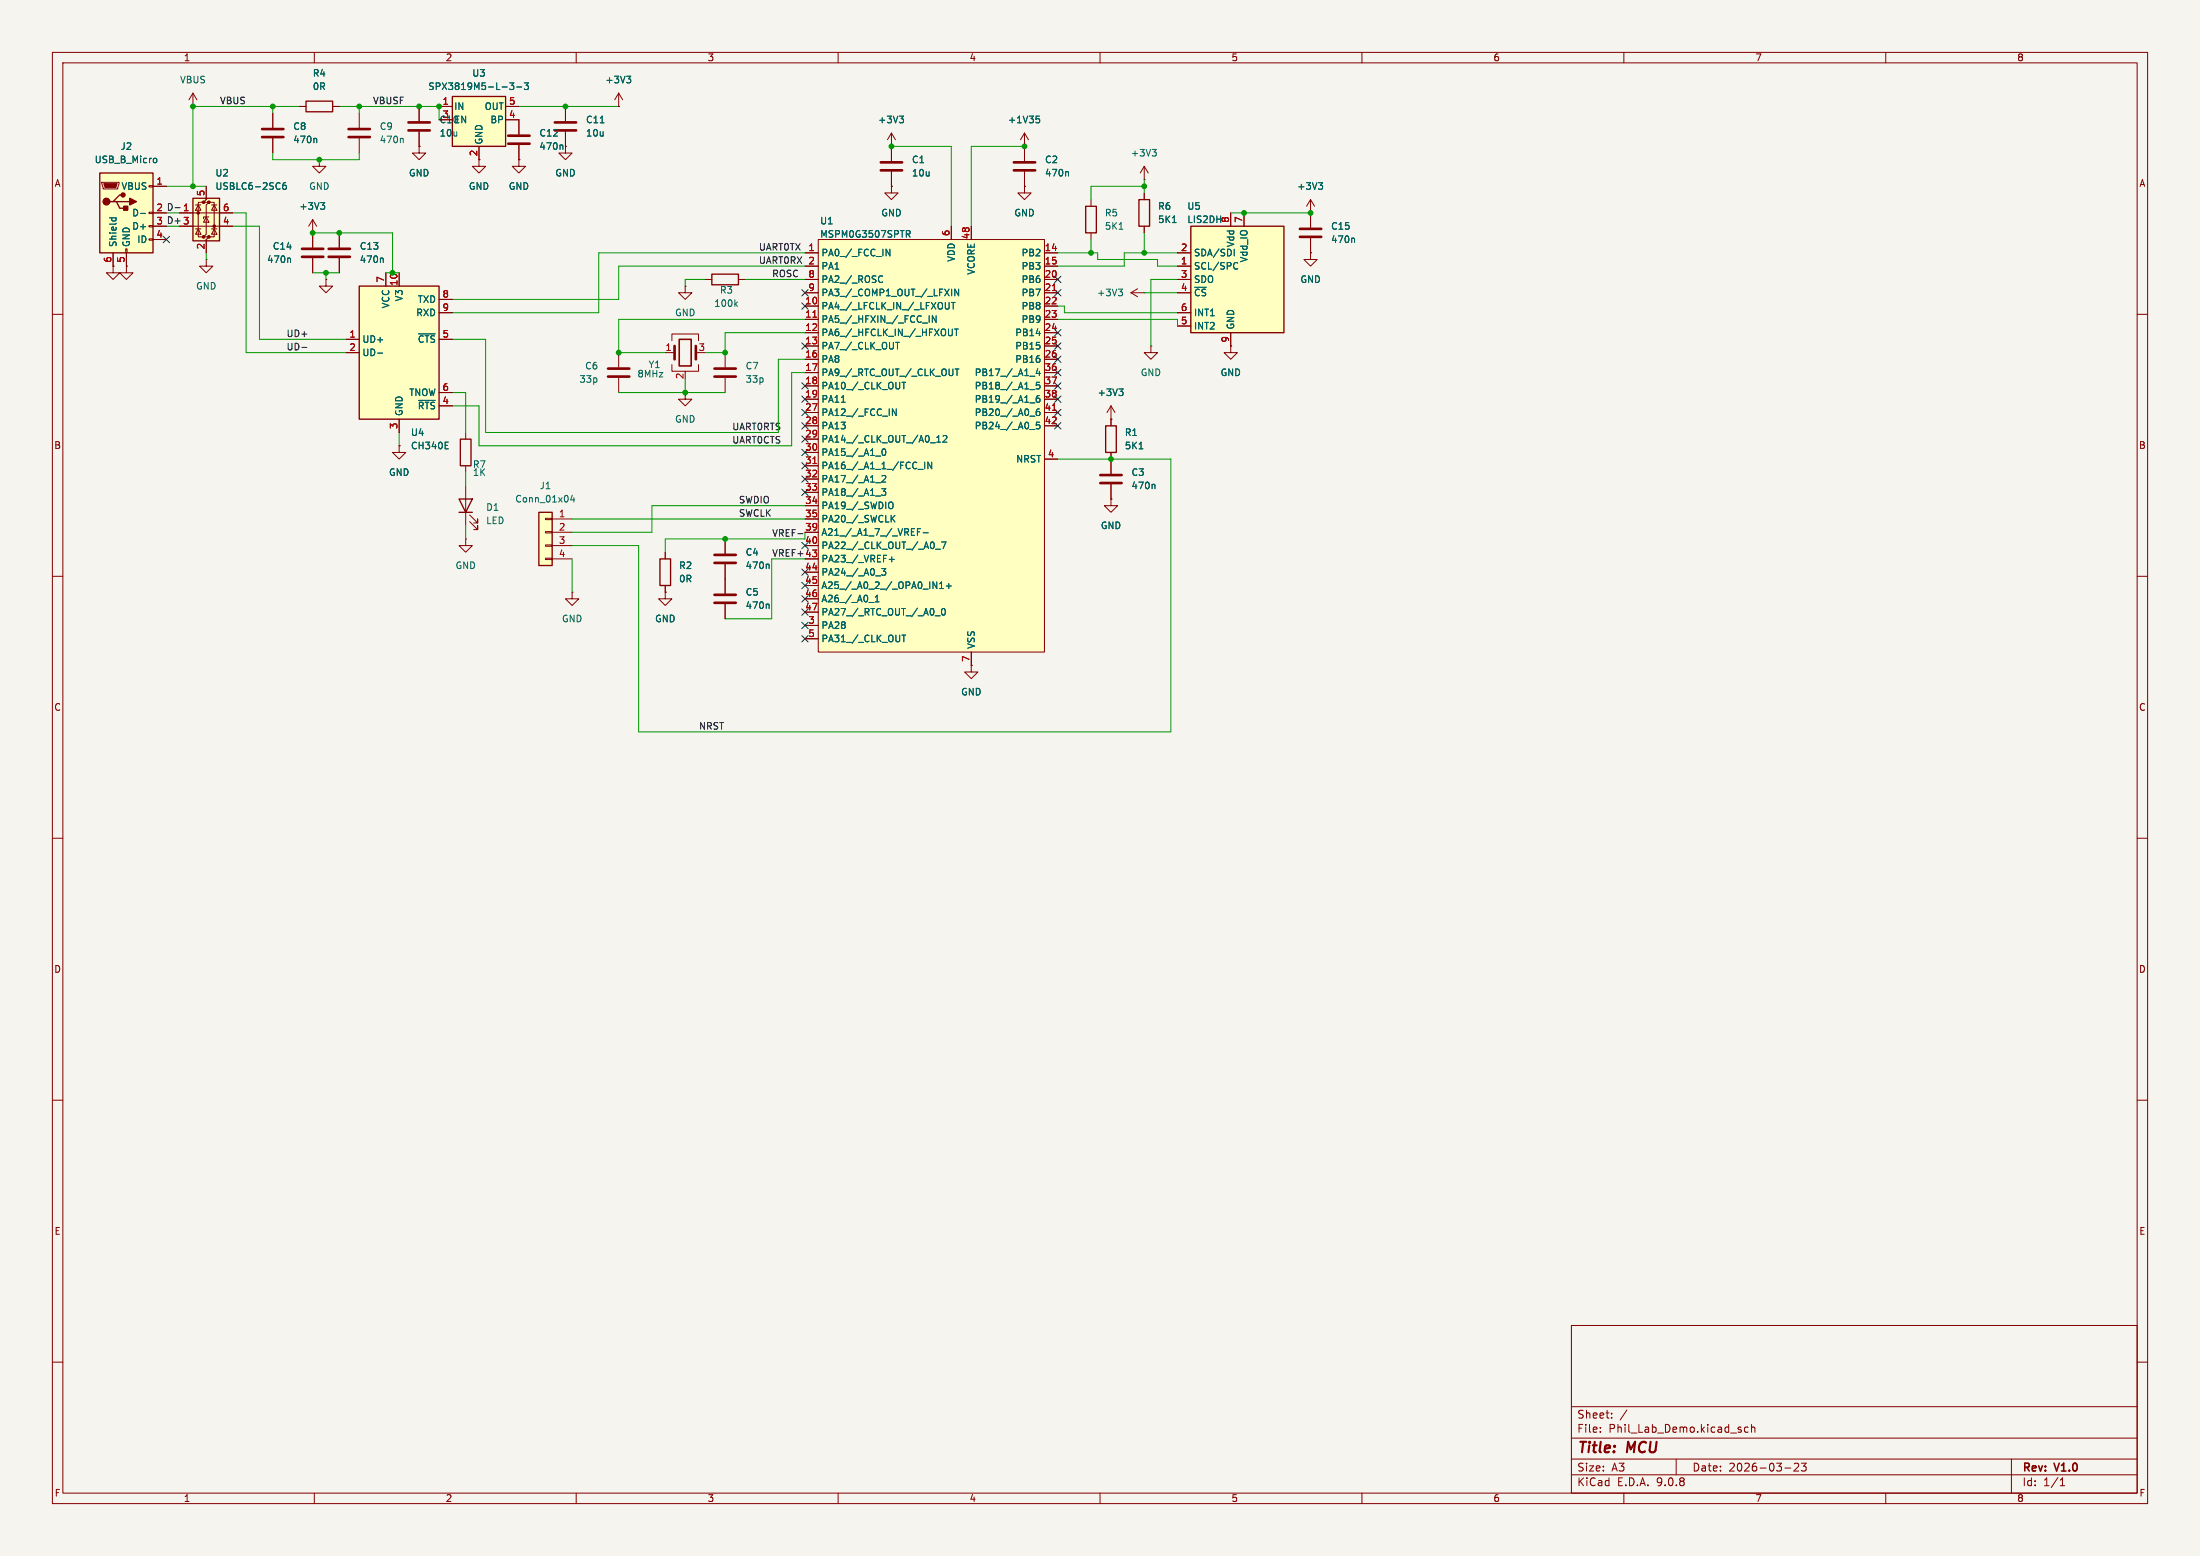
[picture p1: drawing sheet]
<svg xmlns="http://www.w3.org/2000/svg" width="420mm" height="297mm" viewBox="0 0 420 297" stroke-linecap="round" stroke-linejoin="round" font-family="sans-serif">
<path d="M0 0h420v297h-420z" fill="#f5f4ef" stroke="#f5f4ef" stroke-width=".19"/>
<g fill="none" stroke="#840000" stroke-width=".19">
<path d="M10 10h400v277h-400zM12 12h396v273h-396zM60 10v2M110 10v2M160 10v2M210 10v2M260 10v2M310 10v2M360 10v2M61 30.5v1.3h1.2l-1.2 1.2-1.3-1.2h1.3M61 30.5h.1M10 60h2"/>
<path d="M408 60h2M10 110h2M408 110h2M10 160h2M408 160h2M10 210h2M408 210h2M300 253h108v32h-108zM10 260h2M300 278.5h108M300 274.5h108M300 268.5h108"/>
<path d="M305.5 273.2v.2M305.5 272.5v.1M307.7 270.5v.2M307.7 269.8v.1M310.6 269.1l-1.3 1.9M320 278.5v3M332.4 273v.3M333.7 272.5l-.4-.1-.3 .3 .2 .6h.5M334.4 272.5l.2-.1 .3 .1 .1 .9M334.4 271.9v1.5M342.5 279.4l.6-.1 .2 .1 .1 .3-1 1.1h1M343.9 279.3h.9l-.5 .6 .4 .1v.6l-.2 .2-.6-.2"/>
<path d="M384 278.5v6.5M408 260h2M60 285v2M110 285v2M160 285v2M210 285v2M260 285v2M300 281.5h108M310 285v2M340.7 280.2h1.2M360 285v2M393.3 283.6h.9"/>
<path d="M393.3 282.5l.4-.4v1.5"/>
</g>
<path d="M36.8 37.8h5.1v8.2h-5.1z" fill="#ffffc2"/>
<g fill="#840000" stroke="#840000" stroke-width=".19">
<circle cx="37.8" cy="40.6" r=".25"/>
<circle cx="38.9" cy="38.6" r=".25"/>
<circle cx="38.9" cy="45.2" r=".25"/>
<circle cx="39.9" cy="38.6" r=".25"/>
<circle cx="39.9" cy="45.2" r=".25"/>
<circle cx="40.9" cy="43.2" r=".25"/>
</g>
<g fill="none" stroke="#840000" stroke-width=".19">
<path d="M37.3 39.1h1.1M37.8 39.1l.6 1h-1.1zM38.9 38.6h-1.1v6.6h1.1M39.4 35.6v2.5l-.5 .5h1l-.5 .5v5.6l-.5 .5h1l-.5 .5v2.6M39.9 38.6h1v6.6h-1M40.4 39.1h1M40.9 39.1l.5 1h-1zM68.6 21.6v2.8M68.6 26.4v2.8M195.6 35.6v1.2h1.2l-1.2 1.3-1.3-1.3h1.3M195.6 35.6h.1M195.6 27.9h.1"/>
<path d="M195.6 25.4l-.8 1.3M195.6 25.4l.7 1.3M195.6 25.4v5.3M195.6 32.8v2.8M208.3 38.1v1.3M218.4 34.3h.1M218.4 31.8l-.7 1.2M218.4 31.8l.8 1.2M218.4 31.8v2.5M34.3 40.6h10.1M34.3 43.2h10.1M37.3 43.7h1.1"/>
<path d="M37.8 43.7l.6 1h-1.1zM39.4 41.4l.5 1h-1zM39.4 49.5v1.3h1.2l-1.2 1.3-1.3-1.3h1.3M39.4 49.5h.1M39.9 41.4h-1v.4M40.4 43.7h1M40.9 43.7l.5 1h-1zM59.7 44.5h.1M59.7 41.9v5.3M59.7 49.3v2.8M59.7 41.9l-.8 1.3M59.7 41.9l.8 1.3"/>
<path d="M62.2 53.3v1.3h1.3l-1.3 1.3-1.2-1.3h1.2M62.2 53.3h.1M64.8 44.5v2.7M64.8 49.3v2.8M130.8 54.6v1.3h1.3l-1.3 1.3-1.3-1.3h1.3M130.8 54.6h.1M134.6 53.3h1.3M141 53.3h1.2M208.3 44.5v1.2M118.1 67.3v2.8M118.1 72.1v2.8M130.8 74.9v1.3h1.3l-1.3 1.3-1.3-1.3h1.3"/>
<path d="M130.8 74.9h.1M138.4 67.3v2.8M138.4 72.1v2.8M212.1 87.6v2.8M212.1 92.5v2.8M109.2 113v1.3h1.3l-1.3 1.3-1.3-1.3h1.3M109.2 113h.1M127 113v1.3h1.3l-1.3 1.3-1.3-1.3h1.3M127 113h.1M185.4 127v1.3h1.3l-1.3 1.2-1.3-1.2h1.3M185.4 127h.1"/>
</g>
<path d="M36.8 37.8h5.1v8.2h-5.1zM207.3 39.4h2v5.1h-2zM135.9 52.3h5.1v2.1h-5.1z" fill="none" stroke="#840000" stroke-width=".25"/>
<g fill="none" stroke="#006464" stroke-width=".19">
<path d="M54.6 34.9h-.4a.86 .86 0 0 0 0 1.2l.4-.1 .1-.4-.3-.2h-.3l-.1 .2M61.2 38.7h.8l-.4 .5M61.7 39.2l.3 .2v.3l-.3 .2M76.8 26.4l.2 .2v.6M197.8 22.2h.6M197.9 22.7h.3l.3 .2-.1 .4-.5 .1M203.8 32.8l.2 .1v.7M220 28.5h.7l-.4 .5M220.5 29l.2 .2v.3l-.2 .3M55.3 49.3l.2 .1v.7M73 49.3l.2 .1v.7M140.4 58l.4 .5"/>
<path d="M140.8 57.6l-.5 .5M213.7 43.8h.7M220.3 92.4l.2 .2v.7"/>
</g>
<g fill="none" stroke="#840000" stroke-width=".51">
<path d="M66.5 26.2h4.1M66.5 24.6h4.1M193.5 31h4.1M193.5 32.5h4.1M57.7 49h4M57.7 47.5h4M62.7 49h4.1M62.7 47.5h4.1M116.1 70.4h4M116.1 71.9h4M136.4 70.4h4.1M136.4 71.9h4.1"/>
<path d="M210.1 90.7h4M210.1 92.2h4"/>
</g>
<path d="M102.9 97.8h2.5v10.2h-2.5z" fill="#ffffc2"/>
<path d="M87.6 95.3h2.6l-1.3 2.5zM87.6 97.8h2.6M102.9 97.8h2.5v10.2h-2.5zM126 106.7h2v5.1h-2z" fill="none" stroke="#840000" stroke-width=".25"/>
<g fill="none" stroke="#840000" stroke-width=".19">
<path d="M91.4 30.5v1.3h1.3l-1.3 1.2-1.2-1.2h1.2M170.2 35.6v1.2h1.2l-1.2 1.3-1.3-1.3h1.3M170.2 35.6h.1M170.2 27.9v2.8M170.2 32.8v2.8M21.6 50.8v1.3h1.3l-1.3 1.2-1.3-1.2h1.3M21.6 50.8h.1M250.2 48.3v1.2h1.3l-1.3 1.3-1.3-1.3h1.3M250.2 48.3h.1M127 67.3h1.8M128.3 65v-1.2h5v1.2M128.3 69.6v1.3h5v-1.3"/>
<path d="M130.8 70.9v.2M76.2 85.1v1.3h1.3l-1.3 1.2-1.3-1.2h1.3M76.2 85.1h.1M88.9 92.7v7.6M89.7 99.6l1.5 1.5v-.8v.8h-.8M89.7 98.3l1.5 1.5v-.7v.7h-.8M104.1 98.9h1.3v.3h-1.3zM105.4 99.1h3.8M88.9 102.9v1.2h1.3l-1.3 1.3-1.3-1.3h1.3M88.9 102.9h.1M104.1 101.5h1.3v.2h-1.3zM104.1 104h1.3v.3h-1.3z"/>
<path d="M104.1 106.6h1.3v.2h-1.3zM105.4 101.6h3.8M105.4 104.1h3.8M105.4 106.7h3.8M127 105.4v1.3M127 111.8v1.2"/>
</g>
<path d="M109.3 94.5l-.4 .9h.8M109.6 95v.8" fill="none" stroke="#006464" stroke-width=".19"/>
<path d="M168.1 31h4.1M168.1 32.5h4.1M128.8 66v2.6M132.8 66v2.6" fill="none" stroke="#840000" stroke-width=".51"/>
<path d="M129.7 64.8h2.3v5.1h-2.3z" fill="none" stroke="#840000" stroke-width=".3"/>
<path d="M68.6 54.6h15.2v25.4h-15.2z" fill="#ffffc2"/>
<path d="M58.4 19.3h5.1v2h-5.1zM68.6 54.6h15.2v25.4h-15.2zM87.9 83.8h2v5.1h-2z" fill="none" stroke="#840000" stroke-width=".25"/>
<g fill="none" stroke="#840000" stroke-width=".19">
<path d="M36.8 17.8l-.7 1.3M36.8 17.8l.8 1.3M36.8 17.8v2.5M36.8 20.3h.1M52.1 21.6v2.8M52.1 26.4v2.8M57.1 20.3h1.3M63.5 20.3h1.3M80 27.9v1.3h1.3l-1.3 1.3-1.3-1.3h1.3M80 27.9h.1M80 20.3v2.8M80 25.1v2.8"/>
<path d="M99.1 30.5v1.3h1.2l-1.2 1.2-1.3-1.2h1.3M99.1 30.5h.1M107.9 27.9v1.3h1.3l-1.3 1.3-1.2-1.3h1.2M107.9 27.9h.1M73.7 52.1v2.5M76.2 52.1v2.5M83.8 57.2h2.6M83.8 59.7h2.6M66 64.8h2.6M66 67.3h2.6M83.8 64.8h2.6M83.8 74.9h2.6"/>
<path d="M83.8 77.5h2.6M76.2 80v2.6M88.9 82.6v1.2M88.9 88.9v1.3"/>
</g>
<path d="M60.3 26.4l.2 .2v.6M72.1 67.4h1M79.9 63.7h3.2M79.9 76.4h3.2M85 85.7h.6M85 84.4h.6" fill="none" stroke="#006464" stroke-width=".19"/>
<path d="M50 26.2h4.1M50 24.6h4.1M78 23.4h4M78 24.9h4" fill="none" stroke="#840000" stroke-width=".51"/>
<path d="M86.4 18.4h10.1v9.5h-10.1z" fill="#ffffc2"/>
<path d="M86.4 18.4h10.1v9.5h-10.1z" fill="none" stroke="#840000" stroke-width=".25"/>
<path d="M118.1 17.8l-.8 1.3M118.1 17.8l.8 1.3M118.1 17.8v2.5M83.8 20.3h2.6M91.4 27.9v2.6M96.5 20.3h2.6M96.5 22.9h2.6M118.1 20.3h.1" fill="none" stroke="#840000" stroke-width=".19"/>
<path d="M97.3 15.8h.8l-.4 .5 .3 .1v.6l-.1 .1-.6-.1M98.6 16.6h1M100.1 15.8h.8l-.4 .5 .3 .1v.6l-.2 .1-.5-.1M119.6 14.5h.8l-.4 .5M120.2 15l.2 .3v.3l-.2 .2" fill="none" stroke="#006464" stroke-width=".19"/>
<path d="M19 33h10.2v15.3h-10.2z" fill="#ffffc2"/>
<path d="M19 33h10.2v15.3h-10.2zM21.6 38.5h.6l.7 1.3h1.2M22.2 38.5h2.6M23.5 37.2h-.6l-1.3 1.3h-.6" fill="none" stroke="#840000" stroke-width=".25"/>
<g fill="none" stroke="#840000" stroke-width=".19">
<path d="M19.4 34.8h3.3v.3l-.2 1h-2.8zM28.4 35.4h.8v.3h-.8zM29.2 35.6h2.5M99.1 22.9v2.8M99.1 27.7v2.8M107.9 20.3v2.8M107.9 25.1v2.8M21.6 48.3v2.5M24 47.5h.3v.8h-.3zM24.1 50.8v1.3h1.3l-1.3 1.2-1.2-1.2h1.2M24.1 50.8h.1M24.1 48.3v2.5"/>
<path d="M28.4 40.5h.8v.3h-.8zM28.4 43.1h.8v.2h-.8zM28.4 45.6h.8v.2h-.8zM29.2 43.2h2.5M29.2 45.7h2.5M219.7 66v1.3h1.3l-1.3 1.3-1.3-1.3h1.3M219.7 66h.1M234.9 66v1.3h1.3l-1.3 1.3-1.2-1.3h1.2M234.9 66h.1M138.4 102.9v2.8M138.4 107.7v5.6M138.4 115.3v2.8"/>
</g>
<path d="M19.8 35.1h2.6l-.3 .7h-2z" fill="#840000" stroke="#840000" stroke-width=".19"/>
<g fill="#840000" stroke="#840000" stroke-width=".25">
<path d="M23.6 39.4h.8v.7h-.8z"/>
<path d="M24.8 37.8l1.2 .7-1.2 .6z"/>
<circle cx="20.3" cy="38.5" r=".63"/>
<circle cx="23.5" cy="37.2" r=".38"/>
</g>
<path d="M29.5 30.2l.3 .1 .1 .2v.4l-.4 .2M107.3 27.7l.2 .2v.6M114.6 23.4h.7M20.9 41.6h1.3M21.4 41.6l-.1 .3M22.1 41.6l.1 .3M26.8 40.7h1M146.6 115.3l.2 .2v.6M146.6 107.7l.2 .2v.6" fill="none" stroke="#006464" stroke-width=".19"/>
<path d="M97 27.4h4.1M97 25.9h4.1M105.9 23.4h4.1M105.9 24.9h4.1M136.4 115.1h4.1M136.4 113.5h4.1M136.4 107.4h4.1M136.4 105.9h4.1" fill="none" stroke="#840000" stroke-width=".51"/>
<path d="M227.3 43.2h17.8v20.3h-17.8z" fill="#ffffc2"/>
<path d="M217.4 38.1h2.1v5.1h-2.1zM227.3 43.2h17.8v20.3h-17.8zM211.1 81.3h2v5.1h-2z" fill="none" stroke="#840000" stroke-width=".25"/>
<g fill="none" stroke="#840000" stroke-width=".19">
<path d="M170.2 27.9h.1M170.2 25.4l-.8 1.3M170.2 25.4l.7 1.3M170.2 25.4v2.5M218.4 36.8v1.3M250.2 38.1v5.3M250.2 38.1l-.8 1.3M250.2 38.1l.8 1.3M215.9 55.9h2.5M215.9 55.9l1.3 .7M217.2 55.1l-1.3 .8M218.4 55.9h.1"/>
<path d="M218.4 43.2v1.3M224.8 48.3h2.5M224.8 50.8h2.5M224.8 53.3h2.5M224.8 55.9h2.5M224.8 59.7h2.5M234.9 40.6v2.6M237.5 40.6v2.6M250.2 40.6h.1M250.2 45.5v2.8M212.1 77.5v3.8M212.1 77.5l-.8 1.2"/>
<path d="M212.1 77.5l.8 1.2M224.8 62.2h2.5M234.9 63.5v2.5M212.1 80h.1M212.1 86.4v1.2"/>
</g>
<g fill="none" stroke="#006464" stroke-width=".19">
<path d="M171.7 22.2h.8l-.4 .5M172.2 22.7l.3 .2v.3l-.3 .2M251.7 34.9h.8l-.4 .5M252.2 35.4l.3 .2v.3l-.3 .2M213.5 55.2h.8l-.4 .5M214 55.7l.3 .2v.3l-.3 .3M223.8 42.5h.7M235.6 47.6v1.2M235.9 50.1l.4 .1M236.3 51.3l-.4 .1M258.4 45.5l.2 .1v.7M213.6 74.2h.8l-.4 .5"/>
<path d="M214.1 74.7l.3 .3v.3l-.3 .2M217.5 85.7h.7"/>
</g>
<path d="M248.2 43.7h4M248.2 45.2h4" fill="none" stroke="#840000" stroke-width=".51"/>
<path d="M156.2 45.7h43.2v78.8h-43.2z" fill="#ffffc2"/>
<g fill="none" stroke="#840000" stroke-width=".19">
<path d="M29.2 35.6h2.5M39.4 35.6v2.5M52.1 21.6v2.8M52.1 26.4v2.8M57.1 20.3h1.3M63.5 20.3h1.3M80 27.9h.1M80 20.3v2.8M80 25.1v2.8M83.8 20.3h2.6M91.4 27.9v2.6M96.5 20.3h2.6"/>
<path d="M96.5 22.9h2.6v2.8M99.1 30.5h.1M99.1 27.7v2.8M107.9 27.9h.1M107.9 20.3v2.8M107.9 25.1v2.8M118.1 20.3h.1M170.2 35.6h.1M170.2 27.9h.1M170.2 27.9v2.8M170.2 32.8v2.8M195.6 35.6h.1"/>
<path d="M195.6 27.9h.1M195.6 27.9v2.8M195.6 32.8v2.8M218.4 36.8v1.3M21.6 50.8h.1M21.6 48.3v2.5M24.1 50.8h.1M24.1 48.3v2.5M29.2 43.2h2.5M29.2 45.7h2.5M34.3 40.6h2.5M34.3 43.2h2.5"/>
<path d="M39.4 45.7v2.6M41.9 40.6h2.5M41.9 43.2h2.5M59.7 44.5h.1M59.7 44.5v2.7M59.7 49.3v2.8M64.8 44.5v2.7M64.8 49.3v2.8M73.7 52.1v2.5M76.2 52.1v2.5M83.8 57.2h2.6M83.8 59.7h2.6"/>
<path d="M153.7 48.3h2.5M153.7 50.8h2.5M153.7 53.3h2.5M153.7 55.9h2.5M153.7 58.4h2.5M156.2 45.7h43.2v78.8h-43.2zM181.6 43.2v2.5M185.4 43.2v2.5M199.4 48.3h2.5M199.4 50.8h2.5M199.4 53.3h2.5M199.4 55.9h2.5"/>
<path d="M199.4 58.4h2.5M218.4 43.2v1.3M224.8 48.3h2.5M224.8 50.8h2.5M224.8 53.3h2.5M224.8 55.9h2.5M224.8 59.7h2.5M234.9 40.6v2.6M237.5 40.6v2.6M250.2 48.3h.1M250.2 40.6h.1M250.2 40.6v2.8"/>
<path d="M250.2 45.5v2.8M66 64.8h2.6M66 67.3h2.6M83.8 64.8h2.6M83.8 74.9h2.6M83.8 77.5h2.6M153.7 61h2.5M153.7 63.5h2.5M153.7 66h2.5M153.7 68.6h2.5M153.7 71.1h2.5M153.7 73.7h2.5"/>
<path d="M153.7 76.2h2.5M153.7 78.7h2.5M199.4 61h2.5M199.4 63.5h2.5M199.4 66h2.5M199.4 68.6h2.5M199.4 71.1h2.5M199.4 73.7h2.5M199.4 76.2h2.5M199.4 78.7h2.5M224.8 62.2h2.5M234.9 66h.1"/>
<path d="M234.9 63.5v2.5M76.2 85.1h.1M76.2 80v2.6M153.7 81.3h2.5M153.7 83.8h2.5M153.7 86.4h2.5M153.7 88.9h2.5M153.7 91.4h2.5M153.7 94h2.5M153.7 96.5h2.5M153.7 99.1h2.5M199.4 81.3h2.5"/>
<path d="M199.4 87.6h2.5M212.1 95.3v1.2h1.3l-1.3 1.3-1.3-1.3h1.3M212.1 95.3h.1M212.1 80h.1M212.1 80v1.3M212.1 86.4v4M212.1 92.5v2.8M127 113h.1M127 105.4v1.3M127 111.8v1.2M138.4 102.9v2.8M138.4 107.7v5.6"/>
<path d="M138.4 115.3v2.8M153.7 101.6h2.5M153.7 104.1h2.5M153.7 106.7h2.5M153.7 109.2h2.5M153.7 111.8h2.5M153.7 114.3h2.5M153.7 116.8h2.5M153.7 119.4h2.5M153.7 121.9h2.5M185.4 127h.1M185.4 124.5v2.5"/>
</g>
<g fill="none" stroke="#006464" stroke-width=".19">
<path d="M97.3 15.8h.8l-.4 .5 .3 .1v.6l-.1 .1-.6-.1M98.6 16.6h1M100.1 15.8h.8l-.4 .5 .3 .1v.6l-.2 .1-.5-.1M119.6 14.5h.8l-.4 .5M120.2 15l.2 .3v.3l-.2 .2M29.5 30.2l.3 .1 .1 .2v.4l-.4 .2M54.6 34.9h-.4a.86 .86 0 0 0 0 1.2l.4-.1 .1-.4-.3-.2h-.3l-.1 .2M60.3 26.4l.2 .2v.6M61.2 38.7h.8l-.4 .5M61.7 39.2l.3 .2v.3l-.3 .2M107.3 27.7l.2 .2v.6M114.6 23.4h.7"/>
<path d="M171.7 22.2h.8l-.4 .5M172.2 22.7l.3 .2v.3l-.3 .2M197.8 22.2h.6M197.9 22.7h.3l.3 .2-.1 .4-.5 .1M203.8 32.8l.2 .1v.7M251.7 34.9h.8l-.4 .5M252.2 35.4l.3 .2v.3l-.3 .2M20.9 41.6h1.3M21.4 41.6l-.1 .3M22.1 41.6l.1 .3M26.8 40.7h1M55.3 49.3l.2 .1v.7"/>
<path d="M73 49.3l.2 .1v.7M168.1 52.6l.4 .2M168.5 53.8l-.4 .1M169.2 47.6l.7 1.2v-1.2M173 44h.5l.3 .3-.2 .3-.6 .1M173.3 44.7l.5 .6M181.2 57.7v1.1l-.1 .1-.4 .1M181.6 57.7h.7M181.7 55.2v1.3M182 57.7v1.3M183 55.2v1.3l-.7-1.3v1.3M223.8 42.5h.7"/>
<path d="M235.6 47.6v1.2M235.9 50.1l.4 .1M236.3 51.3l-.4 .1M258.4 45.5l.2 .1v.7M72.1 67.4h1M79.9 63.7h3.2M79.9 76.4h3.2M160.6 76.8h.8M170.4 78l.7 1.3v-1.3M171 65.3h.7M171.3 65.3v1.3M172.2 73h.7"/>
<path d="M172.5 73v1.2M177.4 60.3v1.2M178.7 60.3v1.2l-.7-1.2v1.2M181.8 62.8v1l-.1 .2-.4 .1M182.2 62.8h.7M182.3 70.4h.8M182.6 62.8v1.3M182.7 70.4v1.3M196.6 71.8h1M196.6 74.4h1M196.6 76.9h1M196.6 79.4h1"/>
<path d="M198.1 70.4l-.3 .9h.8M198.4 75.5l-.3 .1a.86 .86 0 0 0 0 1.2l.4-.1v-.5l-.2-.2-.4 .1-.1 .1M198.4 78l-.3 .1a.86 .86 0 0 0 0 1.2l.4-.1v-.4l-.2-.3-.4 .1-.1 .2M198.4 70.9v.8M198.5 73h-.6l-.1 .6 .2-.1h.4l.1 .2v.4l-.2 .1-.5-.1M213.6 74.2h.8l-.4 .5M214.1 74.7l.3 .3v.3l-.3 .2M85 84.4h.6M85 85.7h.6M168.3 93.3h.8l-.4 .5 .3 .1v.5l-.1 .2-.6-.2M168.4 90.9l.5-.2 .2 .4-.8 .9h.8M168.6 85.7h.1a.68 .68 0 0 1 .4 .6 .68 .68 0 0 1-.4 .6 .84 .84 0 0 1-.1-1.2z"/>
<path d="M169.9 95.8a.43 .43 0 0 1 .6 .5v.4a.43 .43 0 0 1-.6 .4M170.3 98.9l.5 .7M170.8 98.4l-.7 .7M175.3 89.6h.9M176.5 88.2v1.3M177.9 88.2v1.3l-.8-1.3v1.3M178.8 84.4h.8M178.8 83.5l.4-.4v1.3M180 83.3l.5-.2 .3 .4-.8 .9h.8M196.6 82h1M198.5 80.6h-.6l-.1 .6 .2-.1h.4l.1 .2v.4l-.2 .2-.5-.2M217.5 85.7h.7"/>
<path d="M220.3 92.4l.2 .2v.7M146.6 115.3l.2 .2v.6M146.6 107.7l.2 .2v.6M165.9 115h1M167.1 114.9h.7M167.1 114l.4-.4v1.3M168.3 108.5h.8l-.4 .5 .3 .1v.6l-.1 .1-.6-.1M169.8 106.8h.9M170.2 106.3v1M175.1 101.5h.5M175.7 100.9h-.6v1.3M176.2 101.7h1"/>
<path d="M178.5 117.5h1M178.6 104.8h1M179.4 112.3h.7M179.4 111.4l.3-.3v1.2M179.7 103.4h.9l-.6 1.3M179.9 116.3l.1-.2a.68 .68 0 0 1 .5 .7 .68 .68 0 0 1-.5 .6l-.3-.5zM180.6 111.9h1M181.1 111.4v.9M172.2 121.2h.7M172.5 121.2v1.3"/>
</g>
<path d="M200.9 55.5h.7M155.2 60.5h.7M200.9 78.3h.7M155.2 88.5h.7" fill="none" stroke="#a90000" stroke-width=".19"/>
<path d="M57.6 66.3h1M152.3 101.9h1" fill="none" stroke="#0f0f0f" stroke-width=".19"/>
<g fill="none" stroke="#009600" stroke-width=".19">
<path d="M31.7 35.6h7.7M52.1 29.2v1.3h16.5v-1.3M52.1 20.3v1.3M57.1 20.3h-20.3v15.3M64.8 20.3h19v2.6M68.6 20.3v1.3M99.1 20.3h19M170.2 27.9h11.4v15.3M195.6 27.9h-10.2v15.3M218.4 35.6h-10.1v2.5M218.4 34.3v2.5M39.4 48.3v1.2"/>
<path d="M44.4 40.6h2.6v26.7h19M44.4 43.2h5.1v21.6h16.5M59.7 44.5h15.2v7.6M59.7 52.1h5.1M62.2 52.1v1.2M73.7 52.1h2.5M134.6 53.3h-3.8v1.3M142.2 53.3h11.5M153.7 48.3h-39.4v11.4h-27.9M153.7 50.8h-35.6v6.4h-31.7M201.9 48.3h7.6v1.2h11.5v1.3h3.8M201.9 58.4h1.3v1.3h21.6"/>
<path d="M208.3 45.7v2.6M218.4 44.5v3.8M218.4 55.9h6.4M224.8 48.3h-10.2v2.5h-12.7M224.8 53.3h-5.1v12.7M234.9 40.6h15.3M86.4 74.9h2.5v7.7M86.4 64.8h6.3v17.8h55.9v-14h5.1M118.1 74.9h20.3M130.8 72.4v2.5M153.7 71.1h-2.6v14h-59.7v-7.6h-5M153.7 61h-35.6v6.3h8.9"/>
<path d="M153.7 63.5h-15.3v3.8h-3.8M201.9 61h22.9v1.2M76.2 82.6v2.5M88.9 90.2v2.5M109.2 99.1h44.5M153.7 96.5h-29.2v5.1h-15.3M201.9 87.6h21.6v52.1h-101.6v-35.6h-12.7M88.9 100.3v2.6M109.2 106.7v6.3M153.7 101.6v1.3h-26.7v2.5M153.7 106.7h-6.4v11.4h-8.9"/>
</g>
<g fill="none" stroke="#000084" stroke-width=".19">
<path d="M31.1 45.1l1.3 1.2M32.4 45.1l-1.3 1.2M153.1 55.3l1.2 1.2M153.1 57.8l1.2 1.2M154.3 55.3l-1.2 1.2M154.3 57.8l-1.2 1.2M201.3 55.3l1.2 1.2M201.3 52.7l1.2 1.2M202.5 55.3l-1.2 1.2M202.5 52.7l-1.2 1.2M153.1 65.4l1.2 1.2M153.1 75.6l1.2 1.2"/>
<path d="M153.1 78.1l1.2 1.2M153.1 73.1l1.2 1.2M154.3 65.4l-1.2 1.2M154.3 75.6l-1.2 1.2M154.3 78.1l-1.2 1.2M154.3 73.1l-1.2 1.2M201.3 70.5l1.2 1.2M201.3 68l1.2 1.2M201.3 65.4l1.2 1.2M201.3 62.9l1.2 1.2M201.3 73.1l1.2 1.2M201.3 78.1l1.2 1.2"/>
<path d="M201.3 75.6l1.2 1.2M202.5 70.5l-1.2 1.2M202.5 68l-1.2 1.2M202.5 65.4l-1.2 1.2M202.5 62.9l-1.2 1.2M202.5 73.1l-1.2 1.2M202.5 78.1l-1.2 1.2M202.5 75.6l-1.2 1.2M153.1 80.7l1.2 1.2M153.1 93.4l1.2 1.2M153.1 90.8l1.2 1.2M153.1 88.3l1.2 1.2"/>
<path d="M153.1 85.8l1.2 1.2M153.1 83.2l1.2 1.2M154.3 80.7l-1.2 1.2M154.3 93.4l-1.2 1.2M154.3 90.8l-1.2 1.2M154.3 88.3l-1.2 1.2M154.3 85.8l-1.2 1.2M154.3 83.2l-1.2 1.2M201.3 80.7l1.2 1.2M202.5 80.7l-1.2 1.2M153.1 103.5l1.2 1.2M153.1 118.8l1.2 1.2"/>
<path d="M153.1 116.2l1.2 1.2M153.1 113.7l1.2 1.2M153.1 111.2l1.2 1.2M153.1 108.6l1.2 1.2M154.3 118.8l-1.2 1.2M154.3 116.2l-1.2 1.2M154.3 111.2l-1.2 1.2M154.3 103.5l-1.2 1.2M154.3 113.7l-1.2 1.2M154.3 108.6l-1.2 1.2M153.1 121.3l1.2 1.2M154.3 121.3l-1.2 1.2"/>
</g>
<g fill="#009600" stroke="#009600" stroke-width=".19">
<circle cx="80" cy="20.3" r=".46"/>
<circle cx="68.6" cy="20.3" r=".46"/>
<circle cx="61" cy="30.5" r=".46"/>
<circle cx="59.7" cy="44.5" r=".46"/>
<circle cx="64.8" cy="44.5" r=".46"/>
<circle cx="52.1" cy="20.3" r=".46"/>
<circle cx="74.9" cy="52.1" r=".46"/>
<circle cx="62.2" cy="52.1" r=".46"/>
<circle cx="118.1" cy="67.3" r=".46"/>
<circle cx="83.8" cy="20.3" r=".46"/>
<circle cx="107.9" cy="20.3" r=".46"/>
<circle cx="36.8" cy="20.3" r=".46"/>
<circle cx="36.8" cy="35.6" r=".46"/>
<circle cx="138.4" cy="102.9" r=".46"/>
<circle cx="218.4" cy="48.3" r=".46"/>
<circle cx="218.4" cy="35.6" r=".46"/>
<circle cx="250.2" cy="40.6" r=".46"/>
<circle cx="237.5" cy="40.6" r=".46"/>
<circle cx="130.8" cy="74.9" r=".46"/>
<circle cx="138.4" cy="67.3" r=".46"/>
<circle cx="212.1" cy="87.6" r=".46"/>
<circle cx="195.6" cy="27.9" r=".46"/>
<circle cx="208.3" cy="48.3" r=".46"/>
<circle cx="170.2" cy="27.9" r=".46"/>
</g>
<g font-size="2.8" fill="#840000">
<text x="301" y="277.9">Title:</text>
<text x="310.6" y="277.9">MCU</text>
</g>
<g font-size="2.1" fill="#840000">
<text x="301" y="273.7">File:</text>
<text x="301" y="271">Sheet:</text>
<text x="307.1" y="273.7">Phil_Lab_Demo.kicad_sch</text>
<text x="301" y="281.1">Size:</text>
<text x="307.6" y="281.1">A3</text>
<text x="323" y="281.1">Date:</text>
<text x="330" y="281.1">2026-03-23</text>
<text x="386" y="281.3">Rev:</text>
<text x="392.4" y="281.3">V1.0</text>
<text x="301" y="283.9">KiCad</text>
<text x="308.7" y="283.9">E.D.A.</text>
<text x="316.3" y="283.9">9.0.8</text>
<text x="386" y="283.9">Id:</text>
<text x="390.1" y="283.9">1/1</text>
</g>
<g font-size="1.8" fill="#840000">
<text x="35" y="11.9">1</text>
<text x="85" y="11.9">2</text>
<text x="135" y="11.9">3</text>
<text x="185" y="11.9">4</text>
<text x="235" y="11.9">5</text>
<text x="285" y="11.9">6</text>
<text x="335" y="11.9">7</text>
<text x="385" y="11.9">8</text>
<text x="10.3" y="35.9">A</text>
<text x="408.3" y="35.9">A</text>
<text x="29.8" y="40.4">2 D- 1</text>
<text x="10.3" y="85.9">B</text>
<text x="408.2" y="85.9">B</text>
<text x="10.3" y="135.9">C</text>
<text x="408.2" y="135.9">C</text>
<text x="10.3" y="185.9">D</text>
<text x="408.2" y="185.9">D</text>
<text x="10.3" y="235.9">E</text>
<text x="408.3" y="235.9">E</text>
<text x="10.3" y="285.9">F</text>
<text x="35" y="286.9">1</text>
<text x="85" y="286.9">2</text>
<text x="135" y="286.9">3</text>
<text x="185" y="286.9">4</text>
<text x="235" y="286.9">5</text>
<text x="285" y="286.9">6</text>
<text x="335" y="286.9">7</text>
<text x="385" y="286.9">8</text>
<text x="408.3" y="285.9">F</text>
</g>
<g font-size="1.8" fill="#006464">
<text x="34.3" y="16.1">VBUS</text>
<text x="59.6" y="14.8">R4</text>
<text x="59.6" y="17.4">0R</text>
<text x="81.7" y="17.4">SPX3819M5-L-3-3</text>
<text x="90.1" y="14.8">U3</text>
<text x="115.5" y="16.1">+3V3</text>
<text x="83.8" y="23.7">C10EN</text>
<text x="86.6" y="21.2">IN</text>
<text x="92.4" y="21.2">OUT</text>
<text x="93.5" y="23.7">BP</text>
<text x="111.8" y="23.7">C11</text>
<text x="167.5" y="23.7">+3V3</text>
<text x="192.3" y="23.7">+1V35</text>
<text x="22.9" y="28.8">J2</text>
<text x="55.9" y="25">C8</text>
<text x="55.9" y="27.5">470n</text>
<text x="72.4" y="25">C9</text>
<text x="72.4" y="27.5">470n</text>
<text x="83.8" y="26.3">10u</text>
<text x="92.3" y="27.7" transform="rotate(-90 92.3 27.7)">GND</text>
<text x="102.9" y="28.8">470n</text>
<text x="102.9" y="26.3">C12</text>
<text x="111.8" y="26.3">10u</text>
<text x="18" y="31.3">USB_B_Micro</text>
<text x="41" y="33.9">U2</text>
<text x="78" y="33.9">GND</text>
<text x="105.9" y="33.9">GND</text>
<text x="174" y="31.3">C1</text>
<text x="174" y="33.9">10u</text>
<text x="199.4" y="31.3">C2</text>
<text x="199.4" y="33.9">470n</text>
<text x="215.8" y="30.1">+3V3</text>
<text x="23.1" y="36.4">VBUS</text>
<text x="25.1" y="41.5">D-</text>
<text x="41" y="36.4">USBLC6-2SC6</text>
<text x="57" y="40.2">+3V3</text>
<text x="58.9" y="36.4">GND</text>
<text x="89.4" y="36.4">GND</text>
<text x="97" y="36.4">GND</text>
<text x="168.1" y="41.5">GND</text>
<text x="193.5" y="41.5">GND</text>
<text x="210.8" y="41.5">R5</text>
<text x="221" y="40.2">R6</text>
<text x="226.6" y="40.2">U5</text>
<text x="247.5" y="36.4">+3V3</text>
<text x="22.5" y="47.2" transform="rotate(-90 22.5 47.2)">Shield</text>
<text x="25" y="47.2" transform="rotate(-90 25 47.2)">GND</text>
<text x="25.1" y="44">D+</text>
<text x="26.1" y="46.6">ID</text>
<text x="52" y="47.9">C14</text>
<text x="68.6" y="47.9">C13</text>
<text x="156.5" y="45.6">MSPM0G3507SPTR</text>
<text x="156.5" y="43">U1</text>
<text x="210.8" y="44">5K1</text>
<text x="221" y="42.8">5K1</text>
<text x="226.6" y="42.8">LIS2DH</text>
<text x="235.8" y="47.3" transform="rotate(-90 235.8 47.3)">Vdd</text>
<text x="254" y="46.6">470n</text>
<text x="254" y="44">C15</text>
<text x="50.9" y="50.4">470n</text>
<text x="68.6" y="50.4">470n</text>
<text x="156.7" y="49.1">PA0_/_FCC_IN</text>
<text x="156.7" y="51.7">PA1</text>
<text x="182.5" y="50.1" transform="rotate(-90 182.5 50.1)">VDD</text>
<text x="186.3" y="52.5" transform="rotate(-90 186.3 52.5)">VCORE</text>
<text x="194.9" y="49.1">PB2</text>
<text x="194.9" y="51.7">PB3</text>
<text x="227.8" y="49.1">SDA/SDI</text>
<text x="227.8" y="51.7">SCL/SPC</text>
<text x="238.4" y="50.2" transform="rotate(-90 238.4 50.2)">Vdd_IO</text>
<text x="37.3" y="55.5">GND</text>
<text x="74.5" y="58.9" transform="rotate(-90 74.5 58.9)">VCC</text>
<text x="77.1" y="57.6" transform="rotate(-90 77.1 57.6)">V3</text>
<text x="79.7" y="58">TXD</text>
<text x="136.3" y="58.8">100k</text>
<text x="137.3" y="56.2">R3</text>
<text x="156.7" y="54.2">PA2_/_ROSC</text>
<text x="156.7" y="56.7">PA3_/_COMP1_OUT_/_LFXIN</text>
<text x="156.7" y="59.3">PA4_/_LFCLK_IN_/_LFXOUT</text>
<text x="194.9" y="54.2">PB6</text>
<text x="194.9" y="56.7">PB7</text>
<text x="194.9" y="59.3">PB8</text>
<text x="209.3" y="56.7">+3V3</text>
<text x="227.8" y="54.2">SDO</text>
<text x="227.8" y="56.7">~{CS}</text>
<text x="248.2" y="54.2">GND</text>
<text x="69.1" y="65.6">UD+</text>
<text x="79.4" y="60.6">RXD</text>
<text x="79.7" y="65.6">~{CTS}</text>
<text x="128.8" y="60.6">GND</text>
<text x="156.7" y="61.8">PA5_/_HFXIN_/_FCC_IN</text>
<text x="156.7" y="64.4">PA6_/_HFCLK_IN_/_HFXOUT</text>
<text x="193.7" y="64.4">PB14</text>
<text x="194.9" y="61.8">PB9</text>
<text x="227.8" y="60.6">INT1</text>
<text x="227.8" y="63.1">INT2</text>
<text x="235.8" y="63" transform="rotate(-90 235.8 63)">GND</text>
<text x="69.1" y="68.2">UD-</text>
<text x="111.6" y="70.7">C6</text>
<text x="123.7" y="70.5">Y1</text>
<text x="142.2" y="70.7">C7</text>
<text x="156.7" y="66.9">PA7_/_CLK_OUT</text>
<text x="156.7" y="69.4">PA8</text>
<text x="156.7" y="72">PA9_/_RTC_OUT_/_CLK_OUT</text>
<text x="186" y="72">PB17_/_A1_4</text>
<text x="193.7" y="66.9">PB15</text>
<text x="193.7" y="69.4">PB16</text>
<text x="217.7" y="72">GND</text>
<text x="232.9" y="72">GND</text>
<text x="78" y="75.8">TNOW</text>
<text x="110.5" y="73.3">33p</text>
<text x="121.6" y="72.2">8MHz</text>
<text x="142.2" y="73.3">33p</text>
<text x="156.7" y="74.5">PA10_/_CLK_OUT</text>
<text x="156.7" y="77.1">PA11</text>
<text x="186" y="74.5">PB18_/_A1_5</text>
<text x="186" y="77.1">PB19_/_A1_6</text>
<text x="209.4" y="75.8">+3V3</text>
<text x="77.1" y="79.5" transform="rotate(-90 77.1 79.5)">GND</text>
<text x="78.4" y="83.4">U4</text>
<text x="79.7" y="78.3">~{RTS}</text>
<text x="128.8" y="80.9">GND</text>
<text x="156.7" y="79.6">PA12_/_FCC_IN</text>
<text x="156.7" y="82.1">PA13</text>
<text x="186" y="79.6">PB20_/_A0_6</text>
<text x="186" y="82.1">PB24_/_A0_5</text>
<text x="214.6" y="83.4">R1</text>
<text x="78.4" y="86">CH340E</text>
<text x="90.2" y="89.5">R7</text>
<text x="156.7" y="84.7">PA14_/_CLK_OUT_/A0_12</text>
<text x="156.7" y="87.2">PA15_/_A1_0</text>
<text x="156.7" y="89.8">PA16_/_A1_1_/FCC_IN</text>
<text x="193.9" y="88.5">NRST</text>
<text x="214.6" y="86">5K1</text>
<text x="74.2" y="91">GND</text>
<text x="90.2" y="91">1K</text>
<text x="102.9" y="93.6">J1</text>
<text x="156.7" y="92.3">PA17_/_A1_2</text>
<text x="156.7" y="94.8">PA18_/_A1_3</text>
<text x="215.9" y="91">C3</text>
<text x="215.9" y="93.6">470n</text>
<text x="92.7" y="97.7">D1</text>
<text x="92.7" y="100.2">LED</text>
<text x="98.3" y="96.1">Conn_01x04</text>
<text x="156.7" y="97.4">PA19_/_SWDIO</text>
<text x="156.7" y="99.9">PA20_/_SWCLK</text>
<text x="210.1" y="101.2">GND</text>
<text x="142.2" y="106.3">C4</text>
<text x="156.7" y="102.5">A21_/_A1_7_/_VREF-</text>
<text x="156.7" y="105">PA22_/_CLK_OUT_/_A0_7</text>
<text x="156.7" y="107.5">PA23_/_VREF+</text>
<text x="86.9" y="108.8">GND</text>
<text x="129.5" y="108.8">R2</text>
<text x="129.5" y="111.4">0R</text>
<text x="142.2" y="113.9">C5</text>
<text x="142.2" y="108.8">470n</text>
<text x="156.7" y="110.1">PA24_/_A0_3</text>
<text x="156.7" y="112.6">A25_/_A0_2_/_OPA0_IN1+</text>
<text x="107.2" y="119">GND</text>
<text x="125" y="119">GND</text>
<text x="142.2" y="116.4">470n</text>
<text x="156.7" y="115.2">A26_/_A0_1</text>
<text x="156.7" y="117.7">PA27_/_RTC_OUT_/_A0_0</text>
<text x="156.7" y="120.2">PA28</text>
<text x="156.7" y="122.8">PA31_/_CLK_OUT</text>
<text x="186.3" y="124" transform="rotate(-90 186.3 124)">VSS</text>
<text x="183.4" y="132.9">GND</text>
</g>
<g font-size="1.8" fill="#0f0f0f">
<text x="41.9" y="20">VBUS</text>
<text x="71.1" y="20">VBUSF</text>
<text x="144.8" y="47.9">UART0TX</text>
<text x="144.8" y="50.5">UART0RX 2</text>
<text x="147.3" y="53">ROSC</text>
<text x="54.6" y="64.4">UD+</text>
<text x="54.6" y="67">UD-</text>
<text x="139.7" y="82.2">UART0RTS</text>
<text x="139.7" y="84.7">UART0CTS</text>
<text x="141" y="98.7">SWCLK</text>
<text x="141" y="96.2">SWDIO</text>
<text x="147.3" y="102.5">VREF-</text>
<text x="147.3" y="106.3">VREF+ 43</text>
<text x="133.3" y="139.4">NRST</text>
</g>
<g font-size="1.8" fill="#a90000">
<text x="84.4" y="20.1">1</text>
<text x="84.4" y="22.6">3</text>
<text x="97.1" y="20.1">5</text>
<text x="97.1" y="22.6">4</text>
<text x="91.2" y="29.9" transform="rotate(-90 91.2 29.9)">2</text>
<text x="29.8" y="35.3">1</text>
<text x="29.8" y="40.4">2</text>
<text x="34.9" y="40.4">1</text>
<text x="39.1" y="37.5" transform="rotate(-90 39.1 37.5)">5</text>
<text x="42.5" y="40.4">6</text>
<text x="29.8" y="45.5">4</text>
<text x="29.8" y="42.9">3</text>
<text x="34.9" y="42.9">3</text>
<text x="39.1" y="47.7" transform="rotate(-90 39.1 47.7)">2</text>
<text x="42.5" y="42.9">4</text>
<text x="181.4" y="45.2" transform="rotate(-90 181.4 45.2)">6</text>
<text x="185.2" y="45.8" transform="rotate(-90 185.2 45.8)">48</text>
<text x="234.7" y="42.6" transform="rotate(-90 234.7 42.6)">8</text>
<text x="237.2" y="42.6" transform="rotate(-90 237.2 42.6)">7</text>
<text x="21.3" y="50.2" transform="rotate(-90 21.3 50.2)">6</text>
<text x="23.9" y="50.2" transform="rotate(-90 23.9 50.2)">5</text>
<text x="154.2" y="48">1</text>
<text x="154.2" y="53.1">8</text>
<text x="154.2" y="50.5">2</text>
<text x="199.3" y="48">14</text>
<text x="199.3" y="50.5">15</text>
<text x="199.3" y="53.1">20</text>
<text x="225.4" y="48">2</text>
<text x="225.4" y="50.5">1</text>
<text x="225.4" y="53.1">3</text>
<text x="73.4" y="54" transform="rotate(-90 73.4 54)">7</text>
<text x="75.9" y="54.7" transform="rotate(-90 75.9 54.7)">10</text>
<text x="84.4" y="56.9">8</text>
<text x="84.4" y="59.4">9</text>
<text x="153.6" y="58.2">10</text>
<text x="154.2" y="55.6">9</text>
<text x="199.3" y="55.6">21</text>
<text x="199.3" y="58.2">22</text>
<text x="225.4" y="55.6">4</text>
<text x="225.4" y="59.4">6</text>
<text x="66.6" y="64.5">1</text>
<text x="84.4" y="64.5">5</text>
<text x="153.6" y="60.7">11</text>
<text x="153.6" y="63.2">12</text>
<text x="153.6" y="65.8">13</text>
<text x="199.3" y="60.7">23</text>
<text x="199.3" y="63.2">24</text>
<text x="199.3" y="65.8">25</text>
<text x="225.4" y="62">5</text>
<text x="234.7" y="65.5" transform="rotate(-90 234.7 65.5)">9</text>
<text x="66.6" y="67.1">2</text>
<text x="126.9" y="67.1">1</text>
<text x="133.3" y="67.1">3</text>
<text x="153.6" y="68.3">16</text>
<text x="153.6" y="70.9">17</text>
<text x="199.3" y="68.3">26</text>
<text x="199.3" y="70.9">36</text>
<text x="84.4" y="74.7">6</text>
<text x="84.4" y="77.2">4</text>
<text x="130.6" y="72.5" transform="rotate(-90 130.6 72.5)">2</text>
<text x="153.6" y="73.4">18</text>
<text x="153.6" y="75.9">19</text>
<text x="199.3" y="73.4">37</text>
<text x="199.3" y="75.9">38</text>
<text x="75.9" y="82" transform="rotate(-90 75.9 82)">3</text>
<text x="153.6" y="78.5">27</text>
<text x="153.6" y="81">28</text>
<text x="153.6" y="83.6">29</text>
<text x="199.3" y="78.5">41</text>
<text x="199.3" y="81">42</text>
<text x="153.6" y="86.1">30</text>
<text x="153.6" y="88.6">31</text>
<text x="200" y="87.4">4</text>
<text x="153.6" y="91.2">32</text>
<text x="153.6" y="93.7">33</text>
<text x="106.6" y="98.8">1</text>
<text x="106.6" y="101.3">2</text>
<text x="153.6" y="96.3">34</text>
<text x="153.6" y="98.8">35</text>
<text x="153.6" y="101.3">39</text>
<text x="106.6" y="103.9">3</text>
<text x="106.6" y="106.4">4</text>
<text x="153.6" y="103.9">40</text>
<text x="153.6" y="106.4">43</text>
<text x="153.6" y="109">44</text>
<text x="153.6" y="111.5">45</text>
<text x="153.6" y="114">46</text>
<text x="153.6" y="116.6">47</text>
<text x="154.2" y="119.1">3</text>
<text x="154.2" y="121.7">5</text>
<text x="185.2" y="126.4" transform="rotate(-90 185.2 126.4)">7</text>
</g>
<text font-size="1.8" fill="#009600" x="29.8" y="42.9">3 D+ 3</text>
</svg>
